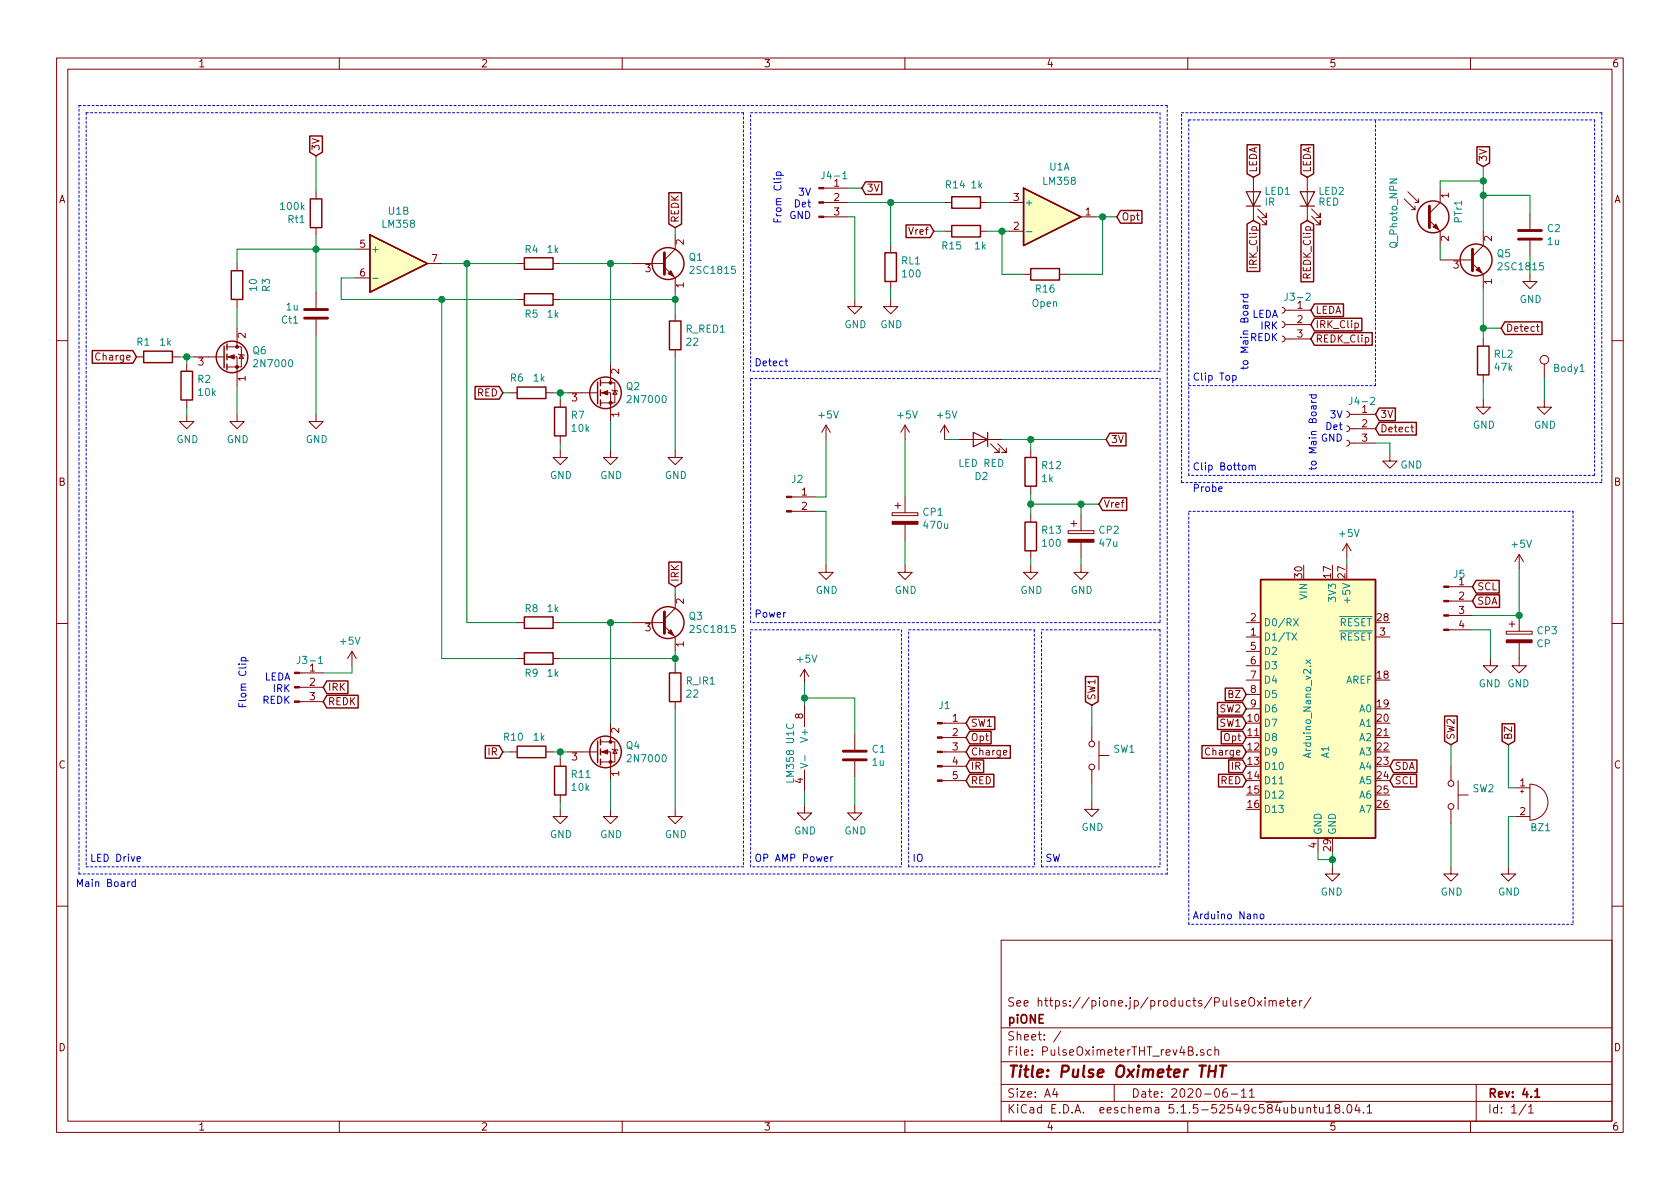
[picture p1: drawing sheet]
<svg xmlns="http://www.w3.org/2000/svg" width="297mm" height="210mm" viewBox="0 0 297 210" stroke-linecap="round" stroke-linejoin="round" font-family="sans-serif">
<g fill="none" stroke="#840000" stroke-width=".18">
<path d="M10 10.3h277v189.9h-277zM12 12.2h273v186.1h-273zM60 10.3v1.9M110 10.3v1.9M160 10.3v1.9M210 10.3v1.9M260 10.3v1.9M55.9 33.9v1.3M145.6 38.3h4.3M145.6 35.8h4.3M145.6 33.3h4.3M167 35.8h1.3"/>
<path d="M173.4 35.8h1.2M178.4 35.8h2.6M191.1 38.3h2.6M221.6 31.4v7.6M222.4 38.2l1.5 1.5v-.7v.7h-.8M222.4 37l1.5 1.5v-.8v.8h-.8M231.1 31.4v7.6M231.9 38.2l1.5 1.5v-.7v.7h-.7M231.9 37l1.5 1.5v-.8v.8h-.7M248.3 35.2l1.9 1.9v-.7M248.9 33.9l1.9 1.9v-.6M249.6 37.1h.6"/>
<path d="M250.2 35.8h.6M252.7 39l1.9 1.9v2.5M254.6 33.3v2.5l-1.9 1.9M270.5 37.7v2.8M41.9 46.6v1.3M41.9 53v1.2M41.9 58v3.3M55.9 40.3v1.2M55.9 51.7v2.8M55.9 56.5v2.8M62.9 44.1h2.5M62.9 49.1h2.5"/>
<path d="M75.6 46.6h2.5M91.4 53h1.3M91.4 46.6h1.3M97.8 53h1.3M97.8 46.6h1.3M111.8 46.6h5.7M117.5 47.2l1.9 1.9v2.6M119.4 41.5v2.6l-1.9 1.9M119.4 55.5v1.3M151.1 53v1.2h1.3l-1.3 1.3-1.2-1.3h1.2M157.5 53v1.2h1.2l-1.2 1.3-1.3-1.3h1.3M157.5 43.4v1.3"/>
<path d="M157.5 49.8v1.2M167 40.9h1.3M173.4 40.9h1.2M178.4 40.9h2.6M181 48.5h1.2M187.3 48.5h1.3M226.7 59.4l.3 .2 .2 .2-.1 .5-.4 .1M226.7 56.9l.3 .1 .2 .3-.1 .4-.4 .2M226.7 54.4l.3 .1 .2 .3-.1 .4-.4 .2M227.2 59.9h4.6M227.2 57.4h4.6M227.2 54.9h4.6"/>
<path d="M239.6 57.2l.4-.1 .2 .2-.1 .6h-.5M254.6 46h5.7M260.3 46.6l2 1.9v2.5M262.3 40.9v2.5l-2 1.9M262.3 59.9v1.3M270.5 48.5v1.3h1.3l-1.3 1.2-1.3-1.2h1.3M270.5 42.5v2.8M271.7 57.8h.4M271.9 57.3v1.1l.2 .2M10 60.2h2M24.1 63.1h1.3M30.5 63.1h1.2"/>
<path d="M33 73.3v1.2h1.3l-1.3 1.3-1.3-1.3h1.3M33 64.4v1.3M33 70.7v1.3M34.3 63.1h5.3M40.1 63.1h1.8v5.1M40.1 61.3h2.6v3.6h-2.6M41.9 73.3v1.2h1.3l-1.3 1.3-1.3-1.3h1.3M42.2 62.6l.1 .1h.8l.1 .2M42.7 62.7l.4 .7h-.8zM55.9 73.3v1.2h1.2l-1.2 1.3-1.3-1.3h1.3M90.2 69.5h1.2M96.5 69.5h1.3"/>
<path d="M99.1 79.6v1.3h1.2l-1.2 1.3-1.3-1.3h1.3M99.1 70.7v1.3M99.1 77.1v1.3M100.3 69.5h5.4M106.2 69.5h1.7v5M106.2 67.7h2.5v3.5h-2.5M107.9 79.6v1.3h1.3l-1.3 1.3-1.2-1.3h1.2M107.9 64.4v3.3M108.2 69l.1 .1h.8l.1 .1M108.7 69.1l.4 .6h-.8zM119.4 79.6v1.3h1.2l-1.2 1.3-1.3-1.3h1.3M119.4 61.8v1.3"/>
<path d="M146 75.2l-.7 1.2M146 75.2v2.5M146 75.2l.8 1.2M160 75.2v2.5M160 75.2l-.7 1.2M160 75.2l.8 1.2M167 75.2l-.8 1.2M167 75.2v2.5M167 75.2l.8 1.2M169.5 77.7h7.7M175.1 78.5l1.6 1.5h-.8h.8v-.8M176.4 78.5l1.5 1.5h-.7h.7v-.8"/>
<path d="M182.2 79.6v1.3M238.1 77.8l.4 .2 .1 .3-.1 .4-.4 .2M238.1 75.3l.4 .1 .1 .3-.1 .4-.4 .2M238.1 72.8l.4 .1 .1 .3-.1 .4-.4 .2M238.6 78.4h4.6M238.6 75.8h4.6M238.6 73.3h4.6M249.4 75.5h.5M249.6 75.1v1.1l.3 .2M262.3 70.7v1.3h1.2l-1.2 1.3-1.3-1.3h1.3M262.3 66.3v1.3M273 70.7v1.3h1.3l-1.3 1.3-1.2-1.3h1.2"/>
<path d="M273 64.4v2.5M285 60.2h2M139.9 90.4h4.2M139.9 87.9h4.2M146 99.9v1.3h1.3l-1.3 1.3-1.2-1.3h1.2M157.7 90.7h4.6v.5h-4.6zM158.2 89.4h1.1M158.7 88.9v1M160 99.9v1.3h1.3l-1.3 1.3-1.3-1.3h1.3M160 87.9v2.8M160 92.7v2.8M182.2 99.9v1.3h1.3l-1.3 1.3-1.2-1.3h1.2"/>
<path d="M182.2 86v1.2M182.2 91.1v1.2M182.2 97.4v1.3M188.8 93.8h4.6v.6h-4.6zM189.4 92.6h1M189.9 92.1v1M191.1 99.9v1.3h1.3l-1.3 1.3-1.2-1.3h1.2M191.1 91.1v2.7M191.1 95.9v2.8M238.1 96.1l-.7 1.3M238.1 96.1v2.6M238.1 96.1l.8 1.3"/>
<path d="M245.7 80.3v1.2h-1.2l1.2 1.3 1.3-1.3h-1.3M268.6 98l-.8 1.3M268.6 98v2.6M268.6 98l.8 1.3M10 110.3h2M52.9 119h4.2M62.2 115.2l.8 1.3M62.2 115.2v2.5M62.2 115.2l-.7 1.3M91.4 110.1h1.3M91.4 116.5h1.3M97.8 110.1h1.3"/>
<path d="M97.8 116.5h1.3M111.8 110.1h5.7M117.5 110.7l1.9 1.9v2.6M119.4 105v2.6l-1.9 1.9M119.4 117.7v1.3M142.2 118.4l-.7 1.2M142.2 118.4v2.5M142.2 118.4l.8 1.2M220.3 110.1h2.6M220.3 112.6h2.6M220.3 115.2h2.6M220.3 117.7h2.6"/>
<path d="M243.2 112.6h2.5M256.1 111.4h4.2M256.1 108.8h4.2M256.1 106.3h4.2M256.1 103.8h4.2M263.5 116.5v1.2h-1.2l1.2 1.3 1.3-1.3h-1.3M266.3 111.6h4.6v.5h-4.6zM266.8 110.4h1M267.3 109.8v1.1M268.6 113.7v4h-1.3l1.3 1.3 1.3-1.3h-1.3M268.6 108.8v2.8M285 110.3h2"/>
<path d="M52.9 124.1h4.2M52.9 121.5h4.2M90.2 133h1.2M96.5 133h1.3M99.1 134.2v1.3M100.3 133h5.4M106.2 133h1.7v5M106.2 131.2h2.5v3.5h-2.5M107.9 127.9v3.3M108.2 132.5l.1 .1h.8l.1 .1M108.7 132.6l.4 .6h-.8zM119.4 124.1v1.2"/>
<path d="M142.2 124.7v3.8M142.2 136.1v3.8M151.1 129.8v2.8M151.1 134.6v2.8M166.6 133h4.2M166.6 138h4.2M166.6 135.5h4.2M166.6 130.4h4.2M166.6 127.9h4.2M177.4 133.1l.6-.1v-.3h-.4l-.2 .2 .1 .6h.5M193 128.5v2.6M193 136.1v2.6"/>
<path d="M194.3 133.6h1.8M194.3 131.1v5M220.3 120.3h2.6M220.3 122.8h2.6M220.3 125.3h2.6M256.5 135.5v2.5M257.8 138v5.1M268 139.3h2.5M268.9 139.9h.5M269.1 139.7v.5M270.5 138.7a3.2 3.2 0 0 1 3.2 3.2 3.2 3.2 0 0 1-3.2 3.1zM99.1 143.1v1.3h1.2l-1.2 1.3-1.3-1.3h1.3"/>
<path d="M99.1 140.6v1.3M107.9 143.1v1.3h1.3l-1.3 1.3-1.2-1.3h1.2M119.4 143.1v1.3h1.2l-1.2 1.3-1.3-1.3h1.3M142.2 142.5v1.3h1.3l-1.3 1.2-1.2-1.2h1.2M151.1 142.5v1.3h1.3l-1.3 1.2-1.2-1.2h1.2M193 141.9v1.2h1.3l-1.3 1.3-1.2-1.3h1.2M233 148.2v2.5M235.6 153.3v1.3h-1.3l1.3 1.2 1.3-1.2h-1.3M256.5 153.3v1.3h1.3l-1.3 1.2-1.2-1.2h1.2M256.5 143.1v2.6M257.8 140.6h1.8M266.7 153.3v1.3h1.3l-1.3 1.2-1.3-1.2h1.3"/>
<path d="M268 144.4h2.5M10 160.2h2M177 166.3h108v32h-108zM219.5 177.4l.7-.1v-.3l-.5-.1-.2 .2 .1 .7h.6M220.9 176.7l.3-.3a.53 .53 0 0 1 .6 .5v.5a.51 .51 0 0 1-.8 .4 1.05 1.05 0 0 1-.1-1.1zM222.3 176.9l.8 1M223.1 176.9l-.8 1M223.7 176.4v.2M223.7 176.9v1M224.4 177.1l.2-.2 .3 .1 .1 .9M224.4 176.9v1M225 177.1a.34 .34 0 0 1 .3-.2 .34 .34 0 0 1 .4 .2v.8"/>
<path d="M226.3 177.4l.7-.1-.1-.3-.4-.1-.2 .2 .1 .7h.5M227.5 176.9h.5M227.7 176.4v1.3l.3 .2M228.4 177.4l.8-.1-.1-.3-.4-.1-.3 .2 .1 .7h.6M229.8 176.9v1M230.2 176.9l-.4 .3M231.8 176.3l-1.3 2M285 160.2h2M60 198.3v1.9M110 198.3v1.9M160 198.3v1.9M177 194.8h108"/>
<path d="M177 191.8h108M177 187.8h108M177 181.8h108M186.5 192.5l-.4 1h1M186.8 193v1M187.6 182.3l-1.3 2M197 191.8v3M210 198.3v1.9M211.6 186.5v.1M212.8 185.7a.37 .37 0 0 0-.6 .1l.1 .2 .5 .2 .1 .1-.2 .3-.5-.1M214.2 185.7l-.5-.1-.2 .3v.6l.2 .1 .5-.1M214.8 185.7h.1a.37 .37 0 0 1 .6 .1v.8"/>
<path d="M214.8 185.1v1.5M216.9 192.5a.62 .62 0 0 0-.7 .7l.1 .7 .2 .1 .5-.1v-.5l-.1-.2-.4-.1-.3 .3M217.7 193.5h1.1M219.5 193l.4-.5v1.5M219.5 194h.8M220.9 193l.4-.5v1.5M220.9 194h.9M231.1 196l.2-.2 .3 .1 .1 .9M231.1 195.8v1M232.2 195.8h.6M232.4 195.3v1.3l.4 .2M233.3 195.8v.8a.37 .37 0 0 0 .6 .1"/>
<path d="M233.9 195.8v1M234.6 195.8l.4-.5v1.5M234.6 196.8h.8M236.3 196l-.3-.3 .1-.3a.48 .48 0 0 1 .8 .2l-.2 .3a.52 .52 0 0 0-.6 .2 .52 .52 0 0 0 0 .6l.5 .1 .2-.1a.48 .48 0 0 0-.1-.7h-.1M237.5 196.7v.1M238.3 195.5l.2-.2a.8 .8 0 0 1 .5 .8 .8 .8 0 0 1-.5 .7l-.2-.1-.1-.4zM239.9 195.2l-.3 1.1h.9M240.3 195.8v1M241.1 196.7v.1M241.7 195.8l.4-.5v1.5M241.7 196.8h.9M260 198.3v1.9"/>
<path d="M261 191.8v6.5M269.8 195.2l-1.2 2M270.3 195.8l.4-.5v1.5M270.3 196.8h.8"/>
<circle cx="273.1" cy="63.6" r=".76"/>
<circle cx="193" cy="131.6" r=".51"/>
<circle cx="193" cy="135.6" r=".51"/>
<circle cx="256.5" cy="138.6" r=".51"/>
<circle cx="256.5" cy="142.6" r=".51"/>
</g>
<path d="M271.4 193l.4-.5v1.5M271.4 194h.8" fill="none" stroke="#840000" stroke-width=".3"/>
<path d="M213.7 189.4h1.2M213.9 188.4l-.3 2M215 188.4l-.2 2M215.7 188.4h1.1M216.3 188.4l-.3 2" fill="none" stroke="#840000" stroke-width=".41"/>
<g fill="none" stroke="#840000" stroke-width=".25">
<path d="M54.8 24h2.2v2.9l-1.1 .7-1.1-.7zM54.9 35.2h2v5.1h-2zM118.3 34.1h2.2v5.5l-1.1 .7-1.1-.7zM153 32.2h2.9v2.2h-2.9l-.6-1.1zM160.2 39.8h4.3l.6 1.1-.6 1.1h-4.3zM168.3 39.9h5.1v2h-5.1zM168.3 34.8h5.1v2h-5.1zM181 33.3l10.1 5-10.1 5.1zM198.1 37.2h3.8v2.3h-3.8l-.6-1.2zM220.5 39.6l1.1-.6 1.1 .6v8.4h-2.2zM220.5 25.6h2.2v5.1l-1.1 .7-1.1-.7zM230 39.6l1.1-.6 1.2 .6v10.2h-2.3z"/>
<path d="M230 25.6h2.3v5.1l-1.2 .7-1.1-.7zM261.1 26h2.3v2.8l-1.1 .7-1.2-.7zM40.9 47.9h2v5.1h-2zM65.4 41.5l10.2 5.1-10.2 5.1zM92.7 51.9h5.1v2.1h-5.1zM92.7 45.6h5.1v2h-5.1zM118.4 56.8h2v5h-2zM156.5 44.7h2v5.1h-2zM182.2 47.5h5.1v2h-5.1zM232.4 58.8h10.2v2.3h-10.2l-.6-1.2zM232.4 56.3h8.4v2.2h-8.4l-.6-1.1zM232.4 53.7h5.1v2.3h-5.1l-.6-1.1z"/>
<path d="M266.1 56.9h6.5v2.3h-6.5l-.7-1.2zM16.3 62h7.2l.6 1.1-.6 1.1h-7.2zM25.4 62.1h5.1v2h-5.1zM32 65.7h2v5h-2zM39.6 61.2v3.8M40.1 60.8v1M40.1 62.6v1M40.1 64.4v1M84 68.3h4.3l.6 1.2-.6 1.1h-4.3zM91.4 68.4h5.1v2.1h-5.1zM98 72h2.1v5.1h-2.1zM105.7 67.6v3.8"/>
<path d="M106.2 67.2v1M106.2 69v1M106.2 70.7v1M196.2 76.6h2.9v2.2h-2.9l-.6-1.1zM243.8 72.2h2.9v2.2h-2.9l-.6-1.1zM243.8 74.7h6.6v2.2h-6.6l-.6-1.1zM261.2 61.2h2.1v5.1h-2.1zM118.3 99.4h2.2v3.7l-1.1 .7-1.1-.7zM181.2 80.9h2.1v5.1h-2.1zM181.2 92.3h2.1v5.1h-2.1zM194.9 88h4.3v2.3h-4.3l-.6-1.2zM92.7 109.1h5.1v2h-5.1z"/>
<path d="M92.7 115.4h5.1v2.1h-5.1zM118.4 119h2v5.1h-2zM191.9 119.6h2.3v4.5l-1.2 .6-1.1-.6zM222.9 102.5h20.3v45.7h-20.3zM261 102.6h4.1v2.3h-4.1l-.7-1.1zM261 105.2h4.1v2.2h-4.1l-.7-1.1zM57.8 123h5.5v2.2h-5.5l-.7-1.1zM57.8 120.4h3.7v2.3h-3.7l-.7-1.2zM85.8 131.8h2.5l.6 1.2-.6 1.1h-2.5zM91.4 131.9h5.1v2.1h-5.1zM98 135.5h2.1v5.1h-2.1zM105.7 131.1v3.8"/>
<path d="M106.2 130.7v1M106.2 132.5v1M106.2 134.2v1M171.4 131.8h7.2v2.3h-7.2l-.6-1.1zM171.4 126.8h4.5v2.2h-4.5l-.6-1.1zM171.4 129.3h3.8v2.2h-3.8l-.6-1.1zM171.4 136.9h4.3v2.3h-4.3l-.6-1.2zM171.4 134.4h2.5v2.2h-2.5l-.6-1.1zM212.5 131.8h7.2l.6 1.2-.6 1.1h-7.2zM215.3 124.2h4.4l.6 1.1-.6 1.2h-4.4zM215.3 126.8h4.4l.6 1.1-.6 1.1h-4.4zM215.4 136.9h4.3l.6 1.1-.6 1.2h-4.3z"/>
<path d="M215.9 129.3h3.8l.6 1.1-.6 1.1h-3.8zM216.6 121.7h3.1l.6 1.1-.6 1.1h-3.1zM217.2 134.4h2.5l.6 1.1-.6 1.1h-2.5zM246.4 134.4h4.1v2.2h-4.1l-.7-1.1zM246.4 136.9h4.1v2.3h-4.1l-.7-1.2zM255.4 126.6h2.3v4.5l-1.2 .6-1.1-.6zM265.6 128h2.2v3.1l-1.1 .6-1.1-.6z"/>
<circle cx="253.4" cy="38.3" r="2.82"/>
<circle cx="118.1" cy="46.6" r="2.82"/>
<circle cx="261" cy="46" r="2.82"/>
<circle cx="41" cy="63.1" r="2.79"/>
<circle cx="107.1" cy="69.5" r="2.79"/>
<circle cx="118.1" cy="110.1" r="2.82"/>
<circle cx="107.1" cy="133" r="2.79"/>
</g>
<g fill="#840000" stroke="#840000" stroke-width=".18">
<path d="M144.8 38.2h.8v.3h-.8z"/>
<path d="M144.8 35.7h.8v.2h-.8z"/>
<path d="M144.8 33.1h.8v.3h-.8z"/>
<path d="M261 47.7l.5-.5 .5 1.1z"/>
<path d="M52.1 123.9h.8v.3h-.8z"/>
<path d="M52.1 121.4h.8v.3h-.8z"/>
<path d="M52.1 118.9h.8v.2h-.8z"/>
<path d="M253.4 40.1l.5-.5 .5 1z"/>
<path d="M40.4 63.1l1-.4v.8z"/>
<path d="M106.4 133l1-.4v.7z"/>
<path d="M106.4 69.5l1-.4v.7z"/>
<path d="M188.8 95.4h4.6v.5h-4.6z"/>
<path d="M157.7 92.2h4.6v.5h-4.6z"/>
<path d="M266.3 113.2h4.6v.5h-4.6z"/>
<path d="M165.7 137.9h.9v.3h-.9z"/>
<path d="M165.7 135.4h.9v.2h-.9z"/>
<path d="M165.7 132.8h.9v.3h-.9z"/>
<path d="M165.7 130.3h.9v.3h-.9z"/>
<path d="M165.7 127.8h.9v.2h-.9z"/>
<path d="M139.1 90.3h.8v.2h-.8z"/>
<path d="M139.1 87.8h.8v.2h-.8z"/>
<path d="M255.3 111.2h.8v.3h-.8z"/>
<path d="M255.3 108.7h.8v.3h-.8z"/>
<path d="M255.3 106.2h.8v.2h-.8z"/>
<path d="M255.3 103.6h.8v.3h-.8z"/>
<path d="M118.1 111.9l.5-.5 .5 1z"/>
<path d="M118.1 48.4l.5-.5 .5 1z"/>
<circle cx="41.9" cy="64.9" r=".25"/>
<circle cx="41.9" cy="61.3" r=".25"/>
<circle cx="107.9" cy="134.7" r=".25"/>
<circle cx="107.9" cy="131.2" r=".25"/>
<circle cx="107.9" cy="71.2" r=".25"/>
<circle cx="107.9" cy="67.7" r=".25"/>
</g>
<g fill="none" stroke="#008484" stroke-width=".18">
<path d="M149 31.6h.8M65.9 49.2h1M181.5 41h.9M230.9 52l.5-.2 .2 .4-.7 .9h.7M242.3 70.4l.5-.1 .3 .3-.8 .9h.8M279.4 65.7h.7M56.3 117.3h.7M228.4 111.9l.9 1.3M228.7 109.4l.9 1.3M229.3 111.9l-.9 1.3M229.6 109.4l-.9 1.3M230.9 116.7l.8 .6"/>
<path d="M231.7 116.7l-.8 .6M141.5 134.9l1.3 .5-1.3 .4M142.3 133.6v.9"/>
</g>
<path d="M220.3 33.9h2.6l-1.3 2.5zM220.3 36.4h2.6M229.9 33.9h2.5l-1.3 2.5zM229.9 36.4h2.5M172.1 76.4l2.5 1.3-2.5 1.3zM174.6 76.4v2.6" fill="none" stroke="#840000" stroke-width=".2"/>
<path d="M252.7 36.4v3.9M53.8 54.7h4.1M53.8 56.3h4.1M117.5 44.7v3.8M260.3 44.1v3.8M268.5 42.3h4M268.5 40.8h4M117.5 108.2v3.8M149.1 134.4h4.1M149.1 132.8h4.1" fill="none" stroke="#840000" stroke-width=".51"/>
<g fill="#ffffc2" stroke="#ffffc2" stroke-width=".18">
<path d="M222.9 102.5h20.3v45.7h-20.3z"/>
<path d="M65.4 41.5l10.2 5.1-10.2 5.1z"/>
<path d="M181 33.3l10.1 5-10.1 5.1z"/>
</g>
<g fill="none" stroke="#0000c2" stroke-width=".18" stroke-dasharray=".4 .4">
<path d="M14 18.7h192.4M15.2 19.9v133.4M131.4 19.9h-116.2M131.4 19.9v133.4M132.7 19.9h72.4M205.1 19.9v45.8M206.4 18.7v135.9M208.9 19.9h74.3M283.2 19.9v65.4M210.2 21.2h71.7M281.9 21.2v62.9M132.7 65.7v-45.8"/>
<path d="M132.7 66.9h72.4M205.1 65.7h-72.4M205.1 66.9v43.2M210.2 68.2h33M243.2 68.2v-47M208.9 85.3v-65.4M210.2 90.4h67.9M210.2 84.1v-62.9M278.1 90.4v73M281.9 84.1h-71.7M283.2 85.3h-74.3M132.7 110.1v-43.2"/>
<path d="M132.7 111.4h26.7M159.4 111.4v41.9M160.7 111.4h22.2M182.9 111.4v41.9M184.1 111.4h21M205.1 110.1h-72.4M205.1 111.4v41.9M14 154.6v-135.9M15.2 153.3h116.2M132.7 153.3v-41.9M159.4 153.3h-26.7M160.7 153.3v-41.9"/>
<path d="M182.9 153.3h-22.2M184.1 153.3v-41.9M205.1 153.3h-21M206.4 154.6h-192.4M210.2 163.4v-73M278.1 163.4h-67.9"/>
</g>
<g fill="none" stroke="#008400" stroke-width=".18">
<path d="M55.9 27.6v6.3M149.9 38.3h1.2v14.7M149.9 35.8h17.1M149.9 33.3h2.5M157.5 35.8v7.6M174.6 35.8h3.8M193.7 38.3h3.8M194.9 38.3v10.2h-6.3M262.3 29.5v11.4M262.3 32h-7.7v1.3M262.3 34.5h8.2v3.2M41.9 54.2v3.8"/>
<path d="M55.9 41.5v10.2M55.9 59.3v14M62.9 44.1h-21v2.5M62.9 49.1h-2.6v3.9h31.1M78.1 53v63.5h13.3M78.1 46.6h13.3M82.5 46.6v63.5h8.9M99.1 46.6h12.7M99.1 53h20.3M107.9 46.6v17.8M119.4 40.3v1.2M119.4 51.7v3.8"/>
<path d="M157.5 51v2M165.1 40.9h1.9M174.6 40.9h3.8M177.2 40.9v7.6h3.8M254.6 43.4v2.6M262.3 51v8.9M262.3 58h3.1M270.5 45.3v3.2M31.7 63.1h2.6M33 63.1v1.3M33 72v1.3M41.9 68.2v5.1"/>
<path d="M88.9 69.5h1.3M97.8 69.5h2.5M99.1 69.5v1.2M99.1 78.4v1.2M107.9 74.5v5.1M119.4 63.1v16.5M146 77.7v10.2h-1.9M160 77.7v10.2M167 77.7h2.5M177.2 77.7h18.4M182.2 77.7v1.9M243.2 78.4h2.5v1.9"/>
<path d="M262.3 67.6v3.1M273 66.9v3.8M144.1 90.4h1.9v9.5M160 95.5v4.4M182.2 87.2v3.9M182.2 98.7v1.2M182.2 89.1h12.1M191.1 89.1v2M191.1 98.7v1.2M238.1 98.7v1.2M62.2 117.7v1.3h-5.1M99.1 116.5h20.3"/>
<path d="M99.1 110.1h12.7M107.9 110.1v17.8M119.4 103.8v1.2M119.4 115.2v2.5M260.3 111.4h3.2v5.1M268.6 100.6v8.2h-8.3M88.9 133h1.3M97.8 133h2.5M99.1 133v1.2M107.9 138v5.1M119.4 125.3v17.8M142.2 120.9v3.8"/>
<path d="M142.2 139.9v2.6M142.2 123.4h8.9v6.4M151.1 137.4v5.1M193 124.7v3.8M193 138.7v3.2M256.5 131.7v3.8M266.7 131.7v7.6h1.3M99.1 141.9v1.2M233 150.7v1.3h2.6M235.6 150.7v2.6M256.5 145.7v7.6M268 144.4h-1.3v8.9"/>
</g>
<g fill="none" stroke="#0000c2" stroke-width=".18">
<path d="M137.3 31h1.2M137.3 31v-.3l.2-.3 .5 .1v.5M138.8 63.8h.5M139 63.4v1.1l.3 .2M218 66.4h.3l.3 .2-.2 .6h-.4M218 66.4v1.3M219.8 64.8v.5M219.9 63.9l.5-.1 .2 .2v.3l-.6 .2-.2-.3zM220.6 64.8l-.1 .3h-1.1M220.9 82.4l.2-.1h.2l.1 .8M220.9 82.3v.8M221.4 82.4l.2-.1h.3v.8"/>
<path d="M231.9 82.6v.5M231.9 81.7l.6-.1 .2 .2v.3l-.6 .1-.2-.2zM232.7 82.6l-.2 .3h-1.1M42.6 116.9h1.3M42.7 116.9l-.1-.4 .3-.2 .5 .1v.5M23 155.9l-.4 .3M23.9 156l-.3-.1-.3 .3 .1 .5h.5M23.9 155.5v1.3M24.2 151.9l.6-.1v-.3h-.4l-.2 .2 .1 .6h.5M145.7 151.9l.7-.1-.1-.3h-.4l-.2 .2 .1 .6h.5M146.9 151.5v.8M147.3 151.5l-.4 .2"/>
<path d="M221.7 161.8l.2-.2 .3 .1v.8M222.9 161.7l.3-.1 .3 .3-.2 .5-.3 .1-.1-.1z"/>
</g>
<g fill="#008400" stroke="#008400" stroke-width=".25">
<circle cx="108" cy="46.6" r=".51"/>
<circle cx="82.6" cy="46.6" r=".51"/>
<circle cx="194.9" cy="38.3" r=".51"/>
<circle cx="55.9" cy="44.1" r=".51"/>
<circle cx="119.4" cy="116.5" r=".51"/>
<circle cx="108" cy="110.1" r=".51"/>
<circle cx="99.1" cy="133" r=".51"/>
<circle cx="99.1" cy="69.5" r=".51"/>
<circle cx="182.2" cy="89.1" r=".51"/>
<circle cx="177.2" cy="40.9" r=".51"/>
<circle cx="268.6" cy="108.8" r=".51"/>
<circle cx="78.1" cy="53" r=".51"/>
<circle cx="119.4" cy="53" r=".51"/>
<circle cx="262.3" cy="58" r=".51"/>
<circle cx="142.2" cy="123.4" r=".51"/>
<circle cx="157.5" cy="35.8" r=".51"/>
<circle cx="182.2" cy="77.7" r=".51"/>
<circle cx="33" cy="63.1" r=".51"/>
<circle cx="262.3" cy="34.5" r=".51"/>
<circle cx="191.1" cy="89.1" r=".51"/>
<circle cx="262.3" cy="32" r=".51"/>
<circle cx="235.6" cy="152" r=".51"/>
</g>
<text font-size="2.8" fill="#840000" x="178" y="190.5">Title: Pulse Oximeter THT</text>
<g font-size="2.1" fill="#840000">
<text x="178" y="178">See https://pione.jp/products/PulseOximeter/</text>
<text x="178" y="184">Sheet: /</text>
<text x="178" y="181">piONE</text>
<text x="178" y="186.7">File: PulseOximeterTHT_rev4B.sch</text>
<text x="178" y="196.9">KiCad E.D.A. eeschema 5.1.5-52549c584ubuntu18.04.1</text>
<text x="178" y="194.1">Size: A4</text>
<text x="200" y="194.1">Date: 2020-06-11</text>
<text x="263" y="194.1">Rev: 4.1</text>
<text x="263" y="196.9">Id: 1/1</text>
</g>
<g font-size="1.8" fill="#840000">
<text x="35" y="11.9">1</text>
<text x="85" y="11.9">2</text>
<text x="135" y="11.9">3</text>
<text x="185" y="11.9">4</text>
<text x="235" y="11.9">5</text>
<text x="285" y="11.9">6</text>
<text x="56.5" y="26.8" transform="rotate(-90 56.5 26.8)">3V</text>
<text x="262.9" y="28.7" transform="rotate(-90 262.9 28.7)">3V</text>
<text x="10.4" y="35.9">A</text>
<text x="147.5" y="33">1</text>
<text x="147.5" y="35.6">2</text>
<text x="153.2" y="33.9">3V</text>
<text x="179.2" y="35.6">3</text>
<text x="222.2" y="30.6" transform="rotate(-90 222.2 30.6)">LEDA</text>
<text x="231.8" y="30.6" transform="rotate(-90 231.8 30.6)">LEDA</text>
<text x="256.2" y="35" transform="rotate(-90 256.2 35)">1</text>
<text x="285.4" y="35.9">A</text>
<text x="120" y="39.5" transform="rotate(-90 120 39.5)">REDK</text>
<text x="147.5" y="38.1">3</text>
<text x="160.9" y="41.5">Vref</text>
<text x="179.2" y="40.6">2</text>
<text x="191.9" y="38.1">1</text>
<text x="198.3" y="39">Opt</text>
<text x="63.7" y="43.8">5</text>
<text x="76.4" y="46.3">7</text>
<text x="120.9" y="43.3" transform="rotate(-90 120.9 43.3)">2</text>
<text x="222.2" y="47.1" transform="rotate(-90 222.2 47.1)">IRK_Clip</text>
<text x="256.2" y="42.6" transform="rotate(-90 256.2 42.6)">2</text>
<text x="257" y="47.5">3</text>
<text x="263.8" y="42.6" transform="rotate(-90 263.8 42.6)">2</text>
<text x="63.7" y="48.9">6</text>
<text x="114.1" y="48.1">3</text>
<text x="120.9" y="50.9" transform="rotate(-90 120.9 50.9)">1</text>
<text x="231.8" y="49.1" transform="rotate(-90 231.8 49.1)">REDK_Clip</text>
<text x="263.8" y="50.3" transform="rotate(-90 263.8 50.3)">1</text>
<text x="43.4" y="59.8" transform="rotate(-90 43.4 59.8)">2</text>
<text x="229.4" y="54.6">1</text>
<text x="229.4" y="57.1">2</text>
<text x="229.4" y="59.7">3</text>
<text x="232.6" y="58">IRK_Clip</text>
<text x="232.6" y="55.5">LEDA</text>
<text x="266.2" y="58.7">Detect</text>
<text x="17.2" y="63.7">Charge</text>
<text x="35.1" y="64.6">3</text>
<text x="232.6" y="60.6">REDK_Clip</text>
<text x="43.4" y="67.4" transform="rotate(-90 43.4 67.4)">1</text>
<text x="84.4" y="70.1">RED</text>
<text x="101.1" y="71">3</text>
<text x="109.5" y="66.1" transform="rotate(-90 109.5 66.1)">2</text>
<text x="109.5" y="73.8" transform="rotate(-90 109.5 73.8)">1</text>
<text x="240.8" y="73">1</text>
<text x="240.8" y="75.6">2</text>
<text x="244" y="73.9">3V</text>
<text x="244" y="76.4">Detect</text>
<text x="196.4" y="78.4">3V</text>
<text x="240.8" y="78.1">3</text>
<text x="10.4" y="85.9">B</text>
<text x="141.8" y="87.6">1</text>
<text x="195.1" y="89.8">Vref</text>
<text x="285.4" y="85.9">B</text>
<text x="141.8" y="90.2">2</text>
<text x="120" y="103" transform="rotate(-90 120 103)">IRK</text>
<text x="120.9" y="106.8" transform="rotate(-90 120.9 106.8)">2</text>
<text x="230.3" y="102.2" transform="rotate(-90 230.3 102.2)">30</text>
<text x="235.3" y="102.2" transform="rotate(-90 235.3 102.2)">17</text>
<text x="237.9" y="102.2" transform="rotate(-90 237.9 102.2)">27</text>
<text x="258" y="103.5">1</text>
<text x="258" y="106">2</text>
<text x="261.1" y="104.4">SCL</text>
<text x="261.1" y="106.9">SDA</text>
<text x="114.1" y="111.6">3</text>
<text x="221.1" y="112.4">1</text>
<text x="221.1" y="109.8">2</text>
<text x="243.5" y="109.8">28</text>
<text x="244" y="112.4">3</text>
<text x="258" y="108.6">3</text>
<text x="258" y="111.1">4</text>
<text x="54.8" y="118.7">1</text>
<text x="120.9" y="114.4" transform="rotate(-90 120.9 114.4)">1</text>
<text x="221.1" y="114.9">5</text>
<text x="221.1" y="117.5">6</text>
<text x="54.8" y="121.3">2</text>
<text x="54.8" y="123.8">3</text>
<text x="57.9" y="124.7">REDK</text>
<text x="57.9" y="122.2">IRK</text>
<text x="193.7" y="123.9" transform="rotate(-90 193.7 123.9)">SW1</text>
<text x="215.7" y="126">SW2</text>
<text x="217.2" y="123.4">BZ</text>
<text x="221.1" y="120">7</text>
<text x="221.1" y="122.5">8</text>
<text x="221.1" y="125.1">9</text>
<text x="243.5" y="120">18</text>
<text x="243.5" y="125.1">19</text>
<text x="109.5" y="129.6" transform="rotate(-90 109.5 129.6)">2</text>
<text x="142" y="127.1" transform="rotate(-90 142 127.1)">8</text>
<text x="168.4" y="127.6">1</text>
<text x="168.4" y="130.2">2</text>
<text x="171.6" y="128.5">SW1</text>
<text x="171.6" y="131.1">Opt</text>
<text x="215.7" y="128.5">SW1</text>
<text x="216.5" y="131.1">Opt</text>
<text x="220.6" y="127.6">10</text>
<text x="220.6" y="130.2">11</text>
<text x="243.5" y="127.6">20</text>
<text x="243.5" y="130.2">21</text>
<text x="257.2" y="130.9" transform="rotate(-90 257.2 130.9)">SW2</text>
<text x="267.3" y="130.9" transform="rotate(-90 267.3 130.9)">BZ</text>
<text x="10.4" y="135.9">C</text>
<text x="86.3" y="133.6">IR</text>
<text x="101.1" y="134.5">3</text>
<text x="109.5" y="137.3" transform="rotate(-90 109.5 137.3)">1</text>
<text x="168.4" y="132.7">3</text>
<text x="168.4" y="135.2">4</text>
<text x="168.4" y="137.8">5</text>
<text x="171.6" y="133.6">Charge</text>
<text x="171.6" y="136.1">IR</text>
<text x="213.5" y="133.6">Charge</text>
<text x="217.8" y="136.1">IR</text>
<text x="220.6" y="132.7">12</text>
<text x="220.6" y="135.2">13</text>
<text x="220.6" y="137.8">14</text>
<text x="243.5" y="132.7">22</text>
<text x="243.5" y="135.2">23</text>
<text x="243.5" y="137.8">24</text>
<text x="246.5" y="136.1">SDA</text>
<text x="285.4" y="135.9">C</text>
<text x="142" y="138.5" transform="rotate(-90 142 138.5)">4</text>
<text x="171.6" y="138.7">RED</text>
<text x="215.8" y="138.7">RED</text>
<text x="220.6" y="140.3">15</text>
<text x="220.6" y="142.9">16</text>
<text x="243.5" y="140.3">25</text>
<text x="243.5" y="142.9">26</text>
<text x="246.5" y="138.7">SCL</text>
<text x="268.8" y="139.1">1</text>
<text x="232.8" y="150" transform="rotate(-90 232.8 150)">4</text>
<text x="268.8" y="144.1">2</text>
<text x="235.3" y="150.4" transform="rotate(-90 235.3 150.4)">29</text>
<text x="10.4" y="185.9">D</text>
<text x="285.4" y="185.9">D</text>
<text x="35" y="199.9">1</text>
<text x="85" y="199.9">2</text>
<text x="135" y="199.9">3</text>
<text x="185" y="199.9">4</text>
<text x="235" y="199.9">5</text>
<text x="285" y="199.9">6</text>
</g>
<g font-size="1.8" fill="#0000c2">
<text x="141.4" y="34.6">3V</text>
<text x="138.2" y="39.6" transform="rotate(-90 138.2 39.6)">From Clip</text>
<text x="139.6" y="38.7">GND</text>
<text x="140.7" y="36.7">Det</text>
<text x="221.2" y="56.2">LEDA</text>
<text x="223" y="58.3">IRK</text>
<text x="133.3" y="64.8">Detect</text>
<text x="220.7" y="63.5" transform="rotate(-90 220.7 63.5)">to Main Board</text>
<text x="221.1" y="60.3">REDK</text>
<text x="210.8" y="67.3">Clip Top</text>
<text x="234.6" y="76">Det</text>
<text x="235.3" y="74">3V</text>
<text x="210.8" y="83.2">Clip Bottom</text>
<text x="232.8" y="81.2" transform="rotate(-90 232.8 81.2)">to Main Board</text>
<text x="233.6" y="78.1">GND</text>
<text x="210.8" y="87">Probe</text>
<text x="133.3" y="109.2">Power</text>
<text x="43.6" y="125.3" transform="rotate(-90 43.6 125.3)">Flom Clip</text>
<text x="46.4" y="124.5">REDK</text>
<text x="46.6" y="120.3">LEDA</text>
<text x="48.4" y="122.4">IRK</text>
<text x="15.9" y="152.4">LED Drive</text>
<text x="133.3" y="152.4">OP AMP Power</text>
<text x="161.3" y="152.4">IO</text>
<text x="184.8" y="152.4">SW</text>
<text x="13.3" y="156.8">Main Board</text>
<text x="210.8" y="162.6">Arduino Nano</text>
</g>
<g font-size="1.8" fill="#008484">
<text x="145.8" y="31.7">J4-1</text>
<text x="167.3" y="33.3">R14</text>
<text x="171.8" y="33.3">1k</text>
<text x="184.6" y="32.7">LM358</text>
<text x="185.6" y="30.1">U1A</text>
<text x="223.6" y="34.5">LED1</text>
<text x="233.2" y="34.5">LED2</text>
<text x="49.7" y="37.1">100k</text>
<text x="51" y="39.4">Rt1</text>
<text x="67.7" y="40.3">LM358</text>
<text x="68.7" y="38">U1B</text>
<text x="181.1" y="36.4">+</text>
<text x="223.6" y="36.4">IR</text>
<text x="233.1" y="36.4">RED</text>
<text x="258.5" y="39.4" transform="rotate(-90 258.5 39.4)">PTr1</text>
<text x="273.6" y="41">C2</text>
<text x="65.5" y="44.7">+</text>
<text x="92.9" y="44.7">R4</text>
<text x="96.8" y="44.7">1k</text>
<text x="121.9" y="46.1">Q1</text>
<text x="159.4" y="46.8">RL1</text>
<text x="166.6" y="44.1">R15</text>
<text x="172.4" y="44.1">1k</text>
<text x="247.1" y="43.7" transform="rotate(-90 247.1 43.7)">Q_Photo_NPN</text>
<text x="264.7" y="45.5">Q5</text>
<text x="265.2" y="47.8">2SC1815</text>
<text x="273.7" y="43.4">1u</text>
<text x="45.4" y="51.4" transform="rotate(-90 45.4 51.4)">10</text>
<text x="47.7" y="51.5" transform="rotate(-90 47.7 51.5)">R3</text>
<text x="122.4" y="48.4">2SC1815</text>
<text x="159.7" y="49.1">100</text>
<text x="183.2" y="51.7">R16</text>
<text x="227.7" y="53.2">J3-2</text>
<text x="268.7" y="53.6">GND</text>
<text x="49.9" y="57.2">Ct1</text>
<text x="50.7" y="54.9">1u</text>
<text x="92.9" y="56.2">R5</text>
<text x="96.8" y="56.2">1k</text>
<text x="121.3" y="58.8">R_RED1</text>
<text x="149.3" y="58">GND</text>
<text x="155.7" y="58">GND</text>
<text x="182.5" y="54.3">Open</text>
<text x="24.2" y="61.1">R1</text>
<text x="28.3" y="61.1">1k</text>
<text x="44.7" y="62.6">Q6</text>
<text x="45.2" y="64.9">2N7000</text>
<text x="121.5" y="61.1">22</text>
<text x="264.2" y="63.3">RL2</text>
<text x="264.4" y="65.6">47k</text>
<text x="274.8" y="65.8">Body1</text>
<text x="35" y="67.7">R2</text>
<text x="35.1" y="70">10k</text>
<text x="90.3" y="67.5">R6</text>
<text x="94.4" y="67.5">1k</text>
<text x="110.8" y="69">Q2</text>
<text x="111.3" y="71.3">2N7000</text>
<text x="239.1" y="71.6">J4-2</text>
<text x="101" y="74.1">R7</text>
<text x="101.2" y="76.4">10k</text>
<text x="144.8" y="74">+5V</text>
<text x="158.8" y="74">+5V</text>
<text x="165.8" y="74">+5V</text>
<text x="260.4" y="75.8">GND</text>
<text x="271.2" y="75.8">GND</text>
<text x="31.2" y="78.4">GND</text>
<text x="40.1" y="78.4">GND</text>
<text x="54.1" y="78.4">GND</text>
<text x="169.6" y="82.6">LED RED</text>
<text x="184.3" y="83">R12</text>
<text x="247.6" y="82.8">GND</text>
<text x="97.2" y="84.7">GND</text>
<text x="106.1" y="84.7">GND</text>
<text x="117.6" y="84.7">GND</text>
<text x="140" y="85.4">J2</text>
<text x="172.4" y="84.9">D2</text>
<text x="184.3" y="85.3">1k</text>
<text x="163.3" y="91.2">CP1</text>
<text x="163.5" y="93.5">470u</text>
<text x="184.3" y="94.4">R13</text>
<text x="194.4" y="94.4">CP2</text>
<text x="236.9" y="95">+5V</text>
<text x="184.4" y="96.7">100</text>
<text x="194.5" y="96.7">47u</text>
<text x="267.4" y="96.9">+5V</text>
<text x="144.2" y="105">GND</text>
<text x="158.2" y="105">GND</text>
<text x="180.4" y="105">GND</text>
<text x="189.3" y="105">GND</text>
<text x="231.1" y="105.9" transform="rotate(-90 231.1 105.9)">VIN</text>
<text x="236.2" y="106.1" transform="rotate(-90 236.2 106.1)">3V3</text>
<text x="238.8" y="106.2" transform="rotate(-90 238.8 106.2)">+5V</text>
<text x="257" y="102.2">J5</text>
<text x="92.9" y="108.2">R8</text>
<text x="96.8" y="108.2">1k</text>
<text x="121.9" y="109.6">Q3</text>
<text x="122.4" y="111.9">2SC1815</text>
<text x="223.4" y="113.3">D1/TX</text>
<text x="223.4" y="110.7">D0/RX</text>
<text x="236.8" y="110.7">RESET</text>
<text x="236.8" y="113.3">RESET</text>
<text x="271.9" y="112.2">CP3</text>
<text x="53.1" y="117.4">J3-1</text>
<text x="60.2" y="114">+5V</text>
<text x="92.9" y="119.7">R9</text>
<text x="96.8" y="119.7">1k</text>
<text x="141" y="117.2">+5V</text>
<text x="223.4" y="115.8">D2</text>
<text x="223.4" y="118.4">D3</text>
<text x="271.7" y="114.5">CP</text>
<text x="121.4" y="121.1">R_IR1</text>
<text x="121.5" y="123.4">22</text>
<text x="166" y="125.4">J1</text>
<text x="223.4" y="120.9">D4</text>
<text x="223.4" y="123.4">D5</text>
<text x="223.4" y="126">D6</text>
<text x="237.9" y="120.9">AREF</text>
<text x="240.4" y="126">A0</text>
<text x="261.4" y="121.5">GND GND</text>
<text x="89.2" y="131">R10</text>
<text x="94.4" y="131">1k</text>
<text x="140.4" y="131.5" transform="rotate(-90 140.4 131.5)">U1C</text>
<text x="142.9" y="130.9" transform="rotate(-90 142.9 130.9)">V+</text>
<text x="223.4" y="128.5">D7</text>
<text x="223.4" y="131.1">D8</text>
<text x="240.4" y="128.5">A1</text>
<text x="240.4" y="131.1">A2</text>
<text x="101.1" y="137.6">R11</text>
<text x="110.8" y="132.5">Q4</text>
<text x="111.3" y="134.8">2N7000</text>
<text x="154.3" y="133.1">C1</text>
<text x="154.3" y="135.4">1u</text>
<text x="196.9" y="133.1">SW1</text>
<text x="223.4" y="133.6">D9</text>
<text x="223.4" y="136.1">D10</text>
<text x="231.8" y="133.6" transform="rotate(-90 231.8 133.6)">Arduino_Nano_v2.x</text>
<text x="235" y="134.1" transform="rotate(-90 235 134.1)">A1</text>
<text x="240.4" y="133.6">A3</text>
<text x="240.4" y="136.1">A4</text>
<text x="101.2" y="139.9">10k</text>
<text x="140.4" y="138.3" transform="rotate(-90 140.4 138.3)">LM358</text>
<text x="223.4" y="138.7">D11</text>
<text x="223.4" y="141.2">D12</text>
<text x="223.4" y="143.8">D13</text>
<text x="240.4" y="138.7">A5</text>
<text x="240.4" y="141.2">A6</text>
<text x="240.4" y="143.8">A7</text>
<text x="260.4" y="140.1">SW2</text>
<text x="97.2" y="148.2">GND</text>
<text x="106.1" y="148.2">GND</text>
<text x="117.6" y="148.2">GND</text>
<text x="140.4" y="147.6">GND</text>
<text x="149.3" y="147.6">GND</text>
<text x="191.2" y="146.9">GND</text>
<text x="233.7" y="147.7" transform="rotate(-90 233.7 147.7)">GND</text>
<text x="236.2" y="147.7" transform="rotate(-90 236.2 147.7)">GND</text>
<text x="270.7" y="147">BZ1</text>
<text x="233.5" y="158.4">GND</text>
<text x="254.7" y="158.4">GND</text>
<text x="264.9" y="158.4">GND</text>
</g>
</svg>
